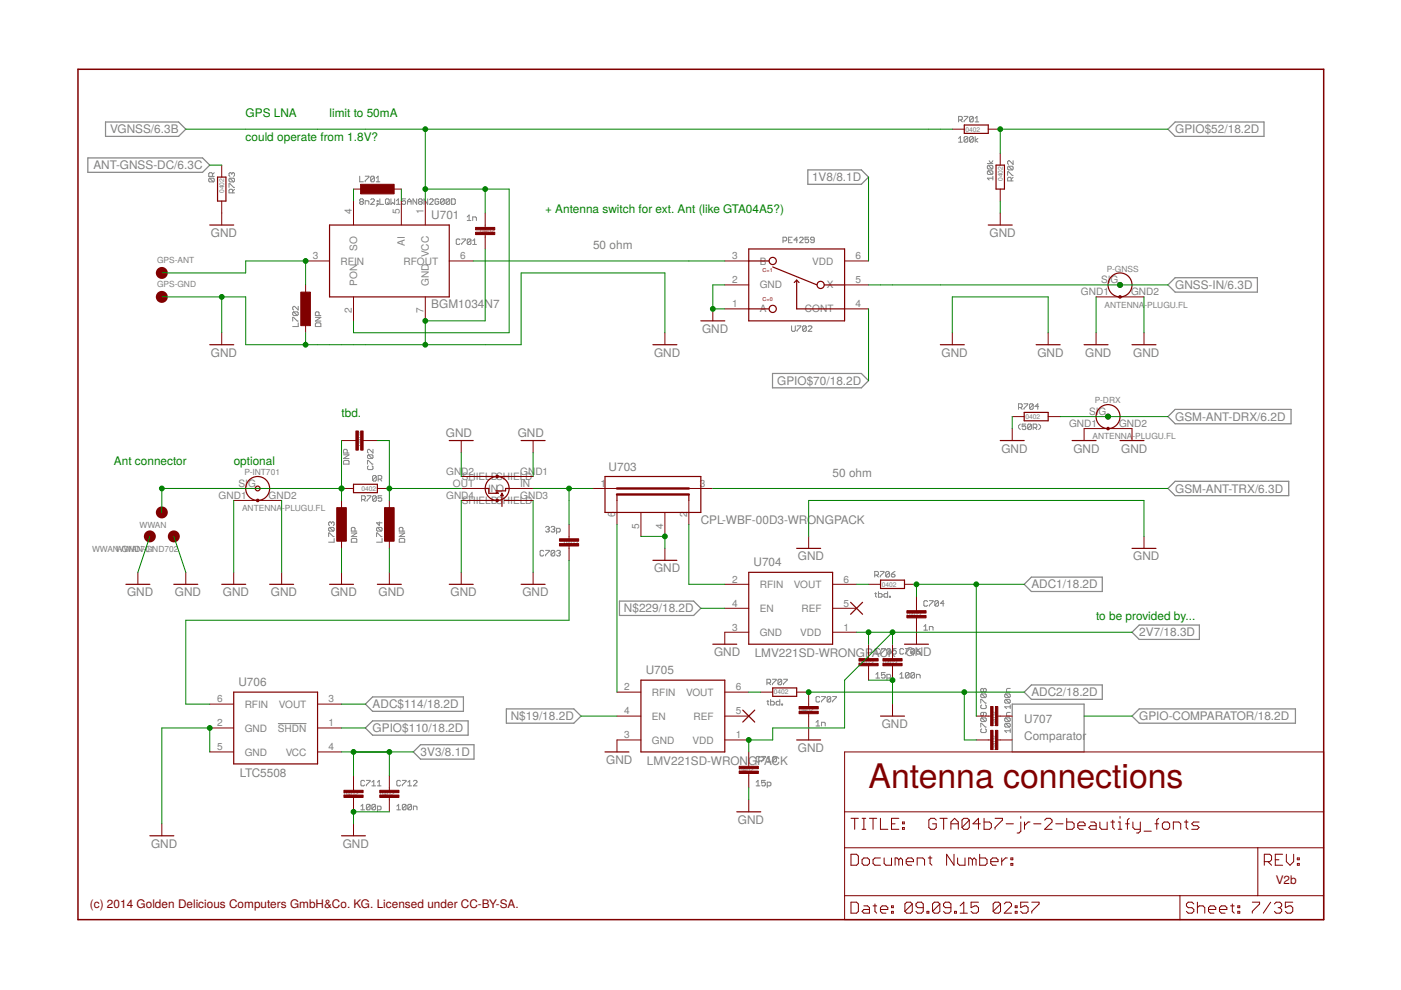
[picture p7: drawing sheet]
<svg xmlns="http://www.w3.org/2000/svg" width="297mm" height="210mm" viewBox="0 0 297 210" stroke-linecap="round" stroke-linejoin="round" font-family="sans-serif">
<g fill="none" stroke="#808080" stroke-width=".25">
<path d="M18.6 33.5h24.3l1.6 1.5-1.6 1.5h-24.3zM22.4 25.9h15.5l1.5 1.5-1.5 1.5h-15.5zM171.3 36h11.3l1.5 1.5-1.5 1.6h-11.3zM247.6 27.4l1.6-1.5h18.8v3h-18.8zM163.8 79.2h18.8l1.5 1.5-1.5 1.5h-18.8zM247.6 60.4l1.6-1.5h17.4v3h-17.4zM247.6 88.3l1.6-1.5h24.5v3.1h-24.5zM247.6 103.6l1.6-1.6h24v3.1h-24zM131.3 127.4h15.8l1.5 1.6-1.5 1.5h-15.8zM217.1 123.9l1.6-1.5h15v3h-15zM240 134l1.5-1.5h12.8v3.1h-12.8zM77.5 154.3l1.5-1.5h20.3v3.1h-20.3z"/>
<path d="M77.5 149.3l1.5-1.5h19.3v3h-19.3zM89.2 157.9h11.3v3.1h-11.3l-1.6-1.6zM107.4 150.3h14.3l1.5 1.5-1.5 1.5h-14.3zM214.6 149.3h15.2v10.1h-15.2zM217.1 146.7l1.6-1.5h15v3.1h-15zM240 151.8l1.5-1.5h33.2v3h-33.2z"/>
</g>
<g fill="none" stroke="#808080" stroke-width=".21">
<path d="M44.4 37.8l-.1 .2v.4l.1 .2h.8M44.4 37.8h.8l.2 .2v.4l-.2 .2M44.4 37.8l.8 .8M45 37.4v-.6l-.1-.2h-.5l-.1 .2v.6h1.1M45.4 36.6l-.4 .4M48.6 39.7v-.8h.1l.8 .8h.2M48.7 37.8l-.1 .2v.4l.1 .2h.8M48.7 37.8h.8l.2 .2v.4l-.2 .2M48.7 37.8l.8 .8M49.1 36.8l-.2-.2-.3 .2v.4l.1 .2M49.1 36.8l.2-.2 .4 .2v.4l-.2 .2M49.1 36.8v.2"/>
<path d="M76.3 37.4v1.1h.7M77.4 37.4h.8v.2l-.8 .7v.2M79.4 37.6v.7l-.2 .2h-.4l-.2-.2M79.4 37.6l-.2-.2h-.4l-.2 .2v.7M79.4 37.6l-.8 .7M79.8 37.8l.4-.4v1.1M79.8 38.5h.7M203.2 29.4l.4-.4v1.1M203.2 30.1h.8M203.2 25.4h.6l.2-.1v-.4l-.2-.2h-.6v1.1M203.6 25.4l.4 .4M204.4 24.7h.8v.2l-.8 .8v.1"/>
<path d="M205.2 29.2v.7l-.2 .2h-.4l-.2-.2M205.2 29.2l-.2-.2h-.4l-.2 .2v.7M205.2 29.2l-.8 .7M206.4 29.2v.7l-.2 .2h-.4l-.2-.2M206.4 29.2l-.2-.2h-.4l-.2 .2v.7M206.4 24.9l-.2-.2h-.4l-.2 .2v.8M206.4 24.9v.8l-.2 .1h-.4l-.2-.1M206.4 29.2l-.8 .7M206.4 24.9l-.8 .8M206.8 29v1.1M206.8 25.8h.7M206.8 25.1l.3-.4v1.1"/>
<path d="M207.3 29.4l-.5 .3 .5 .4M209.3 34.7h1.2M209.5 35.1h.8l.2 .1v.4l-.2 .2M209.5 36.2h.8l.2 .2v.4l-.2 .2M209.5 36.2l-.2 .2v.4l.2 .2h.8M209.5 35.1l-.2 .1v.4l.2 .2h.8M209.5 36.2l.8 .8M209.5 35.1l.8 .7M209.7 34.1l.4 .6 .4-.6M210.5 37.8h-1.2l.4 .4M210.5 37.4v.8M213.6 37.2v-.8h.2l.8 .8h.2"/>
<path d="M213.8 35.2l-.2 .2v.4l.2 .2h.8M213.8 35.2h.8l.2 .2v.4l-.2 .2M213.8 35.2l.8 .8M214.4 38.4v-.6l-.2-.2h-.4l-.2 .2v.6h1.2M214.8 34.1v.8l-.8-.8-.4 .2v.4l.2 .2M214.8 37.6l-.4 .4M49.3 40.9v-.6l-.2-.2h-.4l-.1 .2v.6h1.1M49.7 40.1l-.4 .4M76.5 42.8l-.2-.2 .2-.4h.4l.1 .2-.1 .4M76.5 42.8l-.2 .1 .2 .4h.4l.1-.2-.1-.3M76.5 42.8h.4M77.4 43.3v-.7h.6l.2 .2v.5"/>
<path d="M78.6 42.4l.2-.2h.4l.2 .2v.2l-.8 .7h.8M80 43.1h.2v.2h-.2zM80 42.6h.2v.2h-.2zM80.2 43.3l-.4 .4M80.5 42.2v1.1h.8M81.7 42.4l.2-.2h.4l.2 .2v.7l-.2 .2h-.4l-.2-.2zM82.1 42.9l.4 .4M82.9 42.2v1.1l.4-.4 .4 .4v-1.1M84.1 43.3h.7M84.1 42.6l.4-.4v1.1M86 42.2h-.8v.6l.4-.2 .4 .2v.3l-.2 .2h-.4l-.2-.2M86.4 42.8h.8"/>
<path d="M86.4 43.3v-.7l.4-.4 .4 .4v.7M88.3 42.2v1.1l-.7-1.1v1.1M88.9 42.8l-.2-.2 .2-.4h.4l.2 .2-.2 .4M88.9 42.8l-.2 .1 .2 .4h.4l.2-.2-.2-.3M88.9 42.8h.4M90.7 42.2v1.1l-.8-1.1v1.1M91.1 42.4l.2-.2h.4l.1 .2v.2l-.7 .7h.7M93 42.4l-.2-.2h-.4l-.2 .2v.7l.2 .2h.4l.2-.2v-.3h-.4M94.2 42.4l-.2-.2h-.4l-.2 .2v.7M94.2 42.4v.7l-.2 .2h-.4l-.2-.2M94.2 42.4l-.8 .7M95.4 42.4l-.2-.2h-.4l-.2 .2v.7"/>
<path d="M95.4 42.4v.7l-.2 .2h-.4l-.2-.2M95.4 42.4l-.8 .7M95.8 42.2h.5l.2 .2v.7l-.2 .2h-.5zM97.5 50.9l-.2-.2h-.4l-.2 .2v.7l.2 .2h.4l.2-.2M97.9 50.7h.8v.2l-.8 .7v.2M99.1 46l.4-.4v1.2M99.1 46.8h.7M99.8 50.9l-.1-.2h-.4l-.2 .2v.7M99.8 50.9v.7l-.1 .2h-.4l-.2-.2M99.8 50.9l-.7 .7M100.2 46.8v-.8h.6l.2 .2v.6M100.2 51.8h.8"/>
<path d="M100.2 51.1l.4-.4v1.1M166 51.1h.6l.2-.2v-.4l-.2-.2h-.6v1.2M167.2 50.9h.4M168 50.3h-.8v1.2h.8M169.1 50.9h-.8l.6-.6v1.2M169.5 50.5l.2-.2h.4l.2 .2v.2l-.8 .8h.8M171.4 50.3h-.7v.6l.4-.2 .3 .2v.4l-.1 .2h-.4l-.2-.2M172.6 50.9h-.6l-.1-.2 .1-.4h.4l.2 .2v.8l-.2 .2h-.4l-.1-.2M62.1 68.1v-.8h.2l.7 .8h.2M62.3 66.1l-.2 .2v.4l.2 .2h.7M62.3 66.1h.7l.2 .2v.4l-.2 .2M62.3 66.1l.7 .8"/>
<path d="M63.2 68.5v.7h-1.1M63.2 65v.7l-.7-.7-.4 .2v.3l.2 .2M66.9 68.6l.2-.1h.7l.2 .1v.6h-1.1zM66.9 67.3h1.1l-1.1 .8h1.1M67.6 66.9v-.6l-.1-.2h-.4l-.2 .2v.6h1.1M167.8 69.1v1l.2 .2h.4l.2-.2v-1M169 69.1h.8v.2l-.8 .8v.2M170.9 69.3v.8l-.1 .2h-.4l-.2-.2M170.9 69.3l-.1-.2h-.4l-.2 .2v.8M170.9 69.3l-.7 .8M171.3 69.3l.2-.2h.4l.2 .2v.2l-.8 .8h.8M72.8 97.8l.2-.2h.8l.2 .2v.6h-1.2z"/>
<path d="M72.8 96.4h1.2l-1.2 .8h1.2M73.6 96.1v-.6l-.2-.2h-.4l-.2 .2v.6h1.2M77.9 98.4v-.8h.2l.8 .8h.2M78.1 96.4l-.2 .2v.4l.2 .2h.8M78.1 96.4h.8l.2 .2v.4l-.2 .2M78.1 98.8l-.2 .2v.4l.2 .2h.8l.2-.2v-.4l-.2-.2M78.1 96.4l.8 .8M79.1 95.3v.8l-.8-.8-.4 .2v.4l.2 .2M215.9 86.4h.6l.2-.2v-.4l-.2-.2h-.6v1.2M216.3 89.9l-.4 .4v.4l.4 .4M216.3 86.4l.4 .4M217.1 85.6h.8v.2l-.8 .8v.2"/>
<path d="M217.5 89.9h-.8v.6l.4-.2 .4 .2v.4l-.2 .2h-.4l-.2-.2M218.7 90.1l-.2-.2h-.4l-.2 .2v.8M218.7 90.1v.8l-.2 .2h-.4l-.2-.2M218.7 90.1l-.8 .8M219.1 90.7h.5l.2-.2v-.4l-.2-.2h-.5v1.2M219.1 85.8v.8l-.2 .2h-.4l-.2-.2M219.1 85.8l-.2-.2h-.4l-.2 .2v.8M219.1 85.8l-.8 .8M219.4 90.7l.4 .4M220.2 89.9l.4 .4v.4l-.4 .4M220.2 86.2h-.8l.6-.6v1.2M69.7 113.8v-.8l1.1 .8"/>
<path d="M69.9 111.8l-.2 .2v.4l.2 .2h.8M69.9 111.8h.8l.1 .2v.4l-.1 .2M69.9 111.8l.8 .8M70.3 110.8l.2-.1 .3 .1v.5l-.1 .1M70.3 110.8l-.2-.1-.4 .1v.5l.2 .1M70.3 110.8v.2M70.8 114.2v.8h-1.1M74.5 114.4l.2-.2h.8l.1 .2v.6h-1.1zM74.5 113h1.1l-1.1 .8h1.1M75.3 112.6v-.6l-.2-.2h-.4l-.2 .2v.6h1.1M76.7 105.9h.6l.1-.2v-.4l-.1-.2h-.6v1.2M77 105.9l.4 .4"/>
<path d="M77.8 105.1h.8v.2l-.8 .8v.2M79.8 101l-.2-.2h-.4l-.2 .2v.8M79.8 105.3l-.2-.2h-.4l-.2 .2v.8M79.8 101v.8l-.2 .2h-.4l-.2-.2M79.8 105.3v.8l-.2 .2h-.4l-.2-.2M79.8 101l-.8 .8M79.8 105.3l-.8 .8M79.8 113.8v-.8l1.2 .8M80 111.8l-.2 .2v.4l.2 .2h.8M80 111.8h.8l.2 .2v.4l-.2 .2M80 111.8l.8 .8M80.2 101.6h.6l.1-.2v-.4l-.1-.2h-.6v1.2"/>
<path d="M80.4 110.7v.7l-.6-.6h1.2M80.6 101.6l.3 .4M80.9 105.1h-.7v.6l.4-.2 .3 .2v.4l-.1 .2h-.4l-.2-.2M81 114.2v.8h-1.2M84.6 114.4l.2-.2h.8l.2 .2v.6h-1.2zM84.6 113h1.2l-1.2 .8h1.2M85.4 112.6v-.6l-.2-.2h-.4l-.2 .2v.6h1.2M115.3 116.9l-.2-.2h-.4l-.2 .2v.8l.2 .2h.4l.2-.2M115.7 111.8l.2-.2h.3l.3 .2-.3 .4M115.7 116.7h.8v.2l-.8 .8v.2M116.1 112.2h.1M116.2 112.2l.3 .2-.3 .4h-.3l-.2-.2"/>
<path d="M116.8 111.8l.2-.2h.4l.2 .2-.2 .4M117.2 112.2h.2M117.4 112.2l.2 .2-.2 .4h-.4l-.2-.2M117.6 116.9v.8l-.2 .2h-.4l-.2-.2M117.6 116.9l-.2-.2h-.4l-.2 .2v.8M117.6 116.9l-.8 .8M118 112.8h.6l.2-.2v-.4l-.2-.2h-.6v1.2M118 116.9l.2-.2h.4l.2 .2-.2 .4M118.4 117.3h.2M118.6 117.3l.2 .2-.2 .4h-.4l-.2-.2M185.5 121.9h.6l.1-.1v-.4l-.1-.2h-.6v1.1M185.5 125.9h.3"/>
<path d="M185.7 125.6v.8l.1 .2M185.8 121.9l.4 .4M186.2 125.5v1.1h.6l.2-.2v-.4l-.2-.1h-.6M186.5 137.7l-.2-.2h-.4l-.2 .2v.8l.2 .2h.4l.2-.2M186.6 121.2h.8v.2l-.8 .7v.2M186.9 137.5h.8v.2l-.8 .8v.2M188.2 125.5v1.1h-.6l-.2-.2v-.4l.2-.1h.6M188.6 126.4h.2v.2h-.2zM188.6 121.4v.7l-.2 .2h-.4l-.2-.2M188.6 121.4l-.2-.2h-.4l-.2 .2v.7M188.6 121.4l-.8 .7M188.8 137.7v.8l-.2 .2h-.3l-.3-.2"/>
<path d="M188.8 137.7l-.2-.2h-.3l-.3 .2v.8M188.8 137.7l-.8 .8M189 121.8h.5l.3 .3-.3 .2h-.3l-.2-.2zM189.8 121.2l-.8 .6M190 137.5h-.8v.6l.4-.2 .4 .2v.4l-.2 .2h-.4l-.2-.2M191.6 137.7l-.2-.2h-.4l-.2 .2v.8l.2 .2h.4l.2-.2M192 137.5h.7v.2l-.7 .8v.2M193.9 137.7l-.2-.2h-.4l-.2 .2v.8M193.9 137.7v.8l-.2 .2h-.4l-.2-.2M193.9 137.7l-.8 .8M194.3 138.1h.6l.2 .4-.2 .2h-.4l-.2-.2zM195.1 137.5l-.8 .6"/>
<path d="M195.9 132.8l.4-.4v1.2M195.9 133.6h.8M196.7 127.6l-.2-.2h-.4l-.2 .2v.7l.2 .2h.4l.2-.2M197 127.4h.8v.2l-.8 .7v.2M197 133.6v-.8h.6l.2 .2v.6M199 127.6l-.2-.2h-.4l-.2 .2v.7M199 127.6v.7l-.2 .2h-.4l-.2-.2M199 127.6l-.8 .7M200.2 128h-.8l.6-.6v1.1M58.9 153.4h6.1M162.6 144.8h.6l.2-.2v-.4l-.2-.2h-.6v1.2M162.6 148.7h.4"/>
<path d="M162.8 148.5v.8l.2 .2M163 144.8l.4 .4M163.4 148.3v1.2h.6l.2-.2v-.4l-.2-.2h-.6M163.8 144h.7v.2l-.7 .8v.2M165.3 148.3v1.2h-.6l-.2-.2v-.4l.2-.2h.6M165.7 149.3h.2v.2h-.2zM165.7 144.2v.8l-.2 .2h-.4l-.1-.2M165.7 144.2l-.2-.2h-.4l-.1 .2v.8M165.7 144.2l-.7 .8M166.1 144h.8v.2l-.8 .8v.2M173 153.1l.4-.3v1.1M173 153.9h.8"/>
<path d="M173.8 147.9l-.2-.2h-.4l-.2 .2v.8l.2 .1h.4l.2-.1M174.2 147.7h.8v.2l-.8 .8v.1M174.2 153.9v-.8h.6l.2 .2v.6M176.1 147.9l-.2-.2h-.3l-.2 .2v.8M176.1 147.9v.8l-.2 .1h-.3l-.2-.1M176.1 147.9l-.7 .8M176.5 147.7h.8v.2l-.8 .8v.1M185.7 143l.4-.4v1.2M185.7 143.8h.8M187.7 142.6h-.8v.6l.4-.2 .4 .2v.4l-.2 .2h-.4l-.2-.2M188 143.8h.6l.2-.2v-.4l-.2-.2h-.6v1.2M190.8 143l.4-.4v1.2"/>
<path d="M190.8 143.8h.8M192.7 142.8v.8l-.1 .2h-.4l-.2-.2M192.7 142.8l-.1-.2h-.4l-.2 .2v.8M192.7 142.8l-.7 .8M193.9 142.8v.8l-.2 .2h-.4l-.2-.2M193.9 142.8l-.2-.2h-.4l-.2 .2v.8M193.9 142.8l-.8 .8M194.3 143.8v-.8h.6l.2 .2v.6M207.9 149.1v-.8h.2l.8 .8h.2M207.9 154.2v-.8h.2l.8 .8h.2M208.1 147.1l-.2 .2v.4l.2 .2h.8M208.1 152.2l-.2 .2v.4l.2 .2h.8"/>
<path d="M208.1 147.1h.8l.2 .2v.4l-.2 .2M208.1 152.2h.8l.2 .2v.4l-.2 .2M208.1 147.1l.8 .8M208.1 149.5l-.2 .2v.4l.2 .1h.8l.2-.1v-.4l-.2-.2M208.1 154.5l-.2 .2v.4l.2 .2h.8l.2-.2v-.4l-.2-.2M208.1 152.2l.8 .8M208.5 146.2l-.2-.2-.4 .2v.3l.2 .2 .4-.2M208.5 146.2l.2-.2 .4 .2v.3l-.2 .2-.4-.2M208.5 151v.6l-.2 .2-.4-.2v-.4l.2-.2h.8l.2 .2v.4l-.2 .2M208.5 146.2v.3M213.2 147.1h.8l.2 .2v.4l-.2 .2M213.2 148.3h.8l.2 .2v.4l-.2 .2"/>
<path d="M213.2 152.2h.8l.2 .2v.4l-.2 .2M213.2 153.4h.8l.2 .2v.4l-.2 .2M213.2 148.3l-.2 .2v.4l.2 .2h.8M213.2 147.1l-.2 .2v.4l.2 .2h.8M213.2 152.2l-.2 .2v.4l.2 .2h.8M213.2 153.4l-.2 .2v.4l.2 .2h.8M213.2 148.3l.8 .8M213.2 147.1l.8 .8M213.2 153.4l.8 .8M213.2 152.2l.8 .8M214.2 149.9h-1.2l.4 .3M214.2 149.5v.7"/>
<path d="M214.2 154.5v.8M214.2 146h-.6l-.2 .2v.5h.8M214.2 151h-.6l-.2 .2v.6h.8M214.2 154.9h-1.2l.4 .4M76.5 170.9l.4-.4v1.2M76.5 171.7h.8M77.3 165.7l-.2-.2h-.4l-.2 .2v.7l.2 .2h.4l.2-.2M77.7 165.5h.8v.2l-.8 .7v.2M78.5 170.7v.8l-.2 .2h-.4l-.2-.2M78.5 170.7l-.2-.2h-.4l-.2 .2v.8M78.5 170.7l-.8 .8M78.8 166.6h.8"/>
<path d="M78.8 165.8l.4-.3v1.1M79.6 170.7v.8l-.2 .2h-.3l-.3-.2M79.6 170.7l-.2-.2h-.3l-.3 .2v.8M79.6 170.7l-.8 .8M80 171.7h.6l.2-.2v-.4l-.2-.2h-.6v1.2M80 166.6h.8M80 165.8l.4-.3v1.1M84.1 171.7h.8M84.1 170.9l.4-.4v1.2M84.9 165.7l-.2-.2h-.4l-.2 .2v.7l.2 .2h.4l.2-.2M85.3 165.5h.8v.2l-.8 .7v.2M86.1 170.7v.8l-.2 .2h-.4l-.2-.2"/>
<path d="M86.1 170.7l-.2-.2h-.4l-.2 .2v.8M86.1 170.7l-.8 .8M86.5 166.6h.7M86.5 165.8l.4-.3v1.1M87.2 170.7v.8l-.1 .2h-.4l-.2-.2M87.2 170.7l-.1-.2h-.4l-.2 .2v.8M87.2 170.7l-.7 .8M87.7 171.7v-.8h.5l.2 .2v.6M87.7 165.7l.1-.2h.4l.2 .2v.1l-.7 .8h.7M160.3 165.8l.4-.3v1.1M160.3 166.6h.8M161.1 160.6l-.2-.2h-.4l-.2 .2v.8l.2 .1h.4l.2-.1"/>
<path d="M161.5 160.4h.8v.2l-.8 .8v.1M162.3 165.5h-.8v.5l.4-.2 .4 .2v.4l-.2 .2h-.4l-.2-.2M162.7 166.6h.5l.2-.2v-.4l-.2-.2h-.5v1.2M162.7 160.8l.3-.4v1.1M162.7 161.5h.7M164.6 160.6l-.8 .8M164.6 160.6l-.2-.2h-.4l-.2 .2v.8M164.6 160.6v.8l-.2 .1h-.4l-.2-.1"/>
</g>
<g fill="none" stroke="#800000" stroke-width=".25">
<path d="M46.1 37.5h1.8v5.1h-1.8zM204.4 26.5h5.1v1.8h-5.1zM211.2 35h1.8v5.1h-1.8zM44.5 47.7h5.1M69.9 47.7h25.3v15.2h-25.3zM158.7 52.8h20.4v15.2h-20.4zM158.7 55.3h4.4M163.8 56.6l9.4 3.8M168.9 59.4v6.1h10.2M168.9 59.4l.5 .5M168.9 59.4l-.5 .5M209.5 47.7h5.1"/>
<path d="M44.5 73.1h5.1M138.4 73.1h5.1M148.6 68h5.1M158.7 65.5h4.4M174.8 60.4h4.3M199.4 73.1h5M219.7 73.1h5.1M229.8 73.1h5.1M240 73.1h5.1M95.2 93.4h5.1M110.5 93.4h5.1M212.1 93.4h5"/>
<path d="M217.1 87.4h5.1v1.8h-5.1zM227.3 93.4h5.1M237.5 93.4h5M75 102.7h5v1.8h-5zM102.9 101h5M102.9 103.6h.7v1h2.1l-.3-.3-.2 .3M102.9 106.1h2.5M106.4 104.6v2.8M106.4 104.6l.3 .5h-.5zM106.9 106.1h1M107.9 103.6h-.7v.5h-2M128.3 101h20.3v7.6h-20.3z"/>
<path d="M130.8 104.8v1.3M138.4 118.8h5.1M146 104.8v1.3M168.9 116.3h5.1M240 116.3h5.1M26.7 123.9h5.1M36.9 123.9h5M47 123.9h5.1M57.2 123.9h5.1M69.9 123.9h5.1M80 123.9h5.1M95.2 123.9h5.1"/>
<path d="M110.5 123.9h5.1M151.1 136.6h5.1M158.7 121.3h17.8v15.3h-17.8zM180.3 127.7l2.6 2.5M182.9 127.7l-2.6 2.5M186.7 123h5.1v1.8h-5.1zM191.8 136.6h5M49.6 146.7h17.7v15.3h-17.7zM128.3 159.4h5M135.9 144.2h17.8v15.2h-17.8zM157.5 150.6l2.5 2.5M160 150.6l-2.5 2.5"/>
<path d="M163.8 145.9h5.1v1.7h-5.1zM168.9 156.9h5.1M186.7 151.8h5.1M31.8 177.2h5.1M72.4 177.2h5.1M156.2 172.1h5.1"/>
<circle cx="163.8" cy="55.3" r=".76"/>
<circle cx="163.8" cy="65.5" r=".76"/>
<circle cx="174" cy="60.4" r=".76"/>
<circle cx="237.5" cy="60.4" r="2.54"/>
<circle cx="237.5" cy="60.4" r=".51"/>
<circle cx="237.5" cy="62.9" r=".25"/>
<circle cx="234.9" cy="88.3" r="2.54"/>
<circle cx="234.9" cy="88.3" r=".51"/>
<circle cx="234.9" cy="90.9" r=".25"/>
<circle cx="54.6" cy="103.6" r="2.54"/>
<circle cx="54.6" cy="103.6" r=".51"/>
<circle cx="54.6" cy="106.1" r=".25"/>
<circle cx="105.4" cy="103.6" r="2.54"/>
<circle cx="105.4" cy="101" r=".25"/>
<circle cx="105.4" cy="106.1" r=".25"/>
</g>
<g fill="none" stroke="#800000" stroke-width=".21">
<path d="M47 35v2.5M201.9 27.4h2.5M209.5 27.4h2.6M212.1 32.5v2.5M47 42.6v5.1M64.8 55.3h5.1M75 42.6v5.1M75 40.1h2.5M82.5 40.1h2.6M85.1 42.6v5.1M90.2 42.6v5.1M95.2 55.3h5.1"/>
<path d="M102.9 45.2v3M102.9 49.7v3.1M153.7 55.3h5M179.1 55.3h5M212.1 40.1v2.5M212.1 45.2v2.5M47 70.5v2.6M64.8 60.4v2.5M64.8 68v2.5M75 62.9v5.1M90.2 62.9v5.1M141 70.5v2.6"/>
<path d="M151.1 65.5v2.5M153.7 60.4h5M153.7 65.5h5M179.1 60.4h5M179.1 65.5h5M201.9 70.5v2.6M222.2 70.5v2.6M232.4 62.9h10.1M232.4 70.5v2.6M242.5 70.5v2.6M72.4 93.4h3.1M77 93.4h3"/>
<path d="M97.8 93.4v2.5M113 93.4v2.5M214.6 88.3h2.5M214.6 90.9v2.5M222.2 88.3h2.6M229.8 93.4v-2.5h10.2v2.5M49.6 106.1h10.1M72.4 103.6h2.6M72.4 106.1v2.5M72.4 113.7v2.6M80 103.6h2.5M82.5 106.1v2.5"/>
<path d="M82.5 113.7v2.6M97.8 103.6h5.1M97.8 101h5.1M97.8 106.1h5.1M107.9 103.6h5.1M107.9 101h5.1M107.9 106.1h5.1M120.6 111.2v3M120.6 115.8v3M125.7 103.6h5.1M130.8 106.1v5.1M135.9 108.6v5.1"/>
<path d="M141 108.6v5.1M141 116.3v2.5M146 103.6h5.1M146 106.1v5.1M171.4 113.7v2.6M242.5 113.7v2.6M29.2 121.3v2.6M39.4 121.3v2.6M49.6 121.3v2.6M59.7 121.3v2.6M72.4 121.3v2.6M82.5 121.3v2.6"/>
<path d="M97.8 121.3v2.6M113 121.3v2.6M153.7 129h5M153.7 123.9h5M158.7 134h-5v2.6M176.5 129h5.1M176.5 123.9h5.1M176.5 134h5.1M184.1 123.9h2.6M184.1 136.6v3M189.2 136.6v3M191.8 123.9h2.5"/>
<path d="M194.3 126.4v3.1M194.3 131v5.6M44.5 154.3h5.1M44.5 149.3h5.1M44.5 159.4h5.1M67.3 154.3h5.1M67.3 149.3h5.1M67.3 159.4h5.1M130.8 151.8h5.1M130.8 146.7h5.1M135.9 156.9h-5.1v2.5M153.7 151.8h5"/>
<path d="M153.7 146.7h5M153.7 156.9h5M158.7 159.4v3.1M161.3 146.7h2.5M168.9 146.7h2.5v3.1M171.4 151.3v5.6M179.1 159.4h101.5v35.6h-101.5zM184.1 141.2v3M189.2 141.2v3M189.2 149.3v2.5M207 151.8h3M207 156.9h3"/>
<path d="M211.6 151.8h3M211.6 156.9h3M34.3 174.7v2.5M75 164.5v3.1M75 169.1v3M75 174.7v2.5M82.5 164.5v3.1M82.5 169.1v3M158.7 164v3M158.7 169.6v2.5M179.1 179.7h101.5M179.1 172.1h101.5"/>
<path d="M180.4 173.5h1.6M181.2 173.5v2.3M182.8 173.5h.8M182.8 175.8h.8M183.2 173.5v2.3M184.3 173.5h1.6M185.1 173.5v2.3M186.7 173.5v2.3h1.5M189 174.7h.8M190.6 173.5h-1.6v2.3h1.6M191.3 175.5h.4v.3h-.4zM191.3 174.3h.4v.4h-.4z"/>
<path d="M198.5 173.9l-.4-.4h-.8l-.4 .4v1.6l.4 .3h.8l.4-.3v-.8h-.8M199.3 173.5h1.5M200.1 173.5v2.3M201.6 175.8v-1.5l.8-.8 .8 .8v1.5M201.6 174.7h1.6M205.5 173.9l-.4-.4h-.8l-.3 .4v1.6M205.5 173.9v1.6l-.4 .3h-.8l-.3-.3M205.5 173.9l-1.5 1.6M207.9 174.7h-1.6l1.2-1.2v2.3M208.6 173.5v2.3h1.2l.4-.3v-.8l-.4-.4h-1.2M211 173.5h1.5v.4l-1.5 1.6v.3M213.3 174.7h1.6"/>
<path d="M216.4 173.1v.4M216.4 174.3v1.9l-.4 .4h-.4M217.2 174.3v1.5M218.4 174.3h-.4l-.8 .8M219.2 174.7h1.5M221.5 173.9l.4-.4h.8l.4 .4v.4l-1.6 1.5h1.6M223.8 174.7h1.6M226.2 173.5v2.3h1.1l.4-.3v-.8l-.4-.4h-1.1M228.5 175.1h1.6v-.4l-.4-.4h-.8l-.4 .4v.8l.4 .3h.8M231.2 174.3h.8l.4 .4v1.1h-1.2l-.4-.3 .4-.4h1.2M233.2 174.3v1.2l.4 .3h1.1v-1.5M235.5 174.3h.8"/>
<path d="M235.9 173.9v1.6l.4 .3M237.1 175.8h.8M237.1 174.3h.4v1.5M237.5 173.1v.4M238.6 174.7h.8M239.4 173.5l-.4 .4v1.9M240.2 174.3v1.2l.4 .3h1.2M241.8 174.3v1.9l-.4 .4h-.4M242.5 176.2h1.6M244.9 174.7h.8M245.7 173.5l-.4 .4v1.9M246.4 174.7l.4-.4h.8l.4 .4v.8l-.4 .3h-.8l-.4-.3z"/>
<path d="M248.8 175.8v-1.5h1.1l.4 .4v1.1M251.1 174.3h.8M251.5 173.9v1.6l.4 .3M254.2 174.3h-1.1l-.4 .4 .4 .4h.8l.3 .4-.3 .3h-1.2M266.7 179.7v10.2M179.1 189.9h101.5M180.4 181.1h1.2l.4 .4v1.6l-.4 .4h-1.2zM180.4 191.3h1.2l.4 .4v1.5l-.4 .4h-1.2zM182.8 182.3l.4-.4h.7l.4 .4v.8l-.4 .4h-.7l-.4-.4zM183.2 192.1h.7l.4 .3v1.2h-1.1l-.4-.4 .4-.4h1.1M185.1 192.1h.8M185.5 191.7v1.5l.4 .4"/>
<path d="M186.7 192.8h1.5v-.4l-.4-.3h-.8l-.3 .3v.8l.3 .4h.8M186.7 181.9h-1.2l-.4 .4v.8l.4 .4h1.2M187.5 181.9v1.2l.3 .4h1.2v-1.6M189 193.2h.4v.4h-.4zM189 192.1h.4v.3h-.4zM190.6 182.3l-.4-.4h-.4v1.6M190.6 182.3l.4-.4 .3 .4v1.2M190.6 182.3v1.2M192.1 182.7h1.6v-.4l-.4-.4h-.8l-.4 .4v.8l.4 .4h.8M193.4 191.7v1.5l-.4 .4h-.7l-.4-.4M193.4 191.7l-.4-.4h-.7l-.4 .4v1.5M193.4 191.7l-1.5 1.5"/>
<path d="M194.5 183.5v-1.6h1.1l.4 .4v1.2M195.7 192.4h-1.1l-.4-.3v-.4l.4-.4h.8l.3 .4v1.5l-.3 .4h-.8l-.4-.4M196.5 193.2h.4v.4h-.4zM196.8 181.9h.8M197.2 181.5v1.6l.4 .4M199.3 191.7v1.5l-.4 .4h-.8l-.4-.4M199.3 191.7l-.4-.4h-.8l-.4 .4v1.5M199.3 191.7l-1.6 1.5M201.6 192.4h-1.2l-.4-.3v-.4l.4-.4h.8l.4 .4v1.5l-.4 .4h-.8l-.4-.4M202.3 181.1v2.4l-1.6-2.4v2.4M202.4 193.2h.4v.4h-.4zM203 181.9v1.2l.4 .4h1.2v-1.6"/>
<path d="M203.6 193.6h1.5M203.6 192.1l.7-.8v2.3M206.2 182.3l-.4-.4h-.4v1.6M206.2 182.3v1.2M206.2 182.3l.3-.4 .4 .4v1.2M207.5 191.3h-1.6v1.1l.8-.3h.4l.4 .3v.8l-.4 .4h-.8l-.4-.4M207.7 181.1v2.4h1.2l.4-.4v-.8l-.4-.4h-1.2M210.1 182.7h1.5v-.4l-.4-.4h-.8l-.3 .4v.8l.3 .4h.8M212.1 191.7v1.5l-.4 .4h-.7l-.4-.4M212.1 191.7l-.4-.4h-.7l-.4 .4v1.5M212.1 191.7l-1.5 1.5M212.4 181.9v1.6"/>
<path d="M212.9 191.7l.4-.4h.8l.4 .4v.4l-1.6 1.5h1.6M213.6 181.9h-.4l-.8 .8M214.3 183.1h.4v.4h-.4zM214.3 181.9h.4v.4h-.4zM215.2 193.2h.4v.4h-.4zM215.2 192.1h.4v.3h-.4zM218 191.3h-1.6v1.1l.8-.3h.4l.4 .3v.8l-.4 .4h-.8l-.4-.4M218.8 191.3h1.5v.4l-1.5 1.5v.4M250.2 189.9v5.1M253.1 191.7l-.4-.4h-.8l-.4 .4v.4l.4 .3h.8l.4 .4v.4l-.4 .4h-.8l-.4-.4M253.9 192.4l.4-.3h.8l.3 .3v1.2M253.9 191.3v2.3"/>
<path d="M256.2 192.8h1.6v-.4l-.4-.3h-.8l-.4 .3v.8l.4 .4h.8M258.6 192.8h1.5v-.4l-.4-.3h-.7l-.4 .3v.8l.4 .4h.7M260.9 192.1h.8M261.3 191.7v1.5l.4 .4M262.4 193.2h.4v.4h-.4zM262.4 192.1h.4v.3h-.4zM265.5 191.3h1.6v.4l-1.6 1.5v.4M268.1 182.7h1.1l.4-.4v-.8l-.4-.4h-1.1v2.4M268.8 182.7l.8 .8M269.4 191.3l-1.6 2.3M270.2 191.7l.4-.4h.8l.3 .4v.4l-.3 .3M270.4 182.3h.8"/>
<path d="M271 192.4h.4M271.4 192.4l.3 .4v.4l-.3 .4h-.8l-.4-.4M271.9 181.1h-1.5v2.4h1.5M272.7 181.1v1.6l.8 .8 .8-.8v-1.6M274.1 191.3h-1.6v1.1l.8-.3h.4l.4 .3v.8l-.4 .4h-.8l-.4-.4M275.1 183.1h.4v.4h-.4zM275.1 181.9h.4v.4h-.4z"/>
</g>
<g fill="#800000" stroke="#800000" stroke-width=".21">
<path d="M75.5 91.4h.5v4h-.5z"/>
<path d="M76.5 91.4h.5v4h-.5z"/>
<path d="M71.4 107.6h2v7.1h-2z"/>
<path d="M81.5 107.6h2.1v7.1h-2.1z"/>
<path d="M118.6 114.2h4.1v.5h-4.1z"/>
<path d="M118.6 115.3h4.1v.5h-4.1z"/>
<path d="M72.9 168.6h4.1v.5h-4.1z"/>
<path d="M72.9 167.6h4.1v.5h-4.1z"/>
<path d="M80.5 168.6h4.1v.5h-4.1z"/>
<path d="M80.5 167.6h4.1v.5h-4.1z"/>
<path d="M100.8 48.2h4.1v.5h-4.1z"/>
<path d="M100.8 49.2h4.1v.5h-4.1z"/>
<path d="M76.5 39.1h7.1v2h-7.1z"/>
<path d="M63.8 61.9h2v7.1h-2z"/>
<path d="M192.3 130.5h4v.5h-4z"/>
<path d="M192.3 129.5h4v.5h-4z"/>
<path d="M169.4 150.8h4.1v.5h-4.1z"/>
<path d="M169.4 149.8h4.1v.5h-4.1z"/>
<path d="M156.7 163.5h4.1v.5h-4.1z"/>
<path d="M156.7 162.5h4.1v.5h-4.1z"/>
<path d="M187.2 140.7h4.1v.5h-4.1z"/>
<path d="M187.2 139.6h4.1v.5h-4.1z"/>
<path d="M182.1 140.7h4.1v.5h-4.1z"/>
<path d="M182.1 139.6h4.1v.5h-4.1z"/>
<path d="M211.1 149.8h.5v4.1h-.5z"/>
<path d="M210 149.8h.5v4.1h-.5z"/>
<path d="M211.1 154.9h.5v4h-.5z"/>
<path d="M210 154.9h.5v4h-.5z"/>
</g>
<g fill="none" stroke="#800000" stroke-width="1.3">
<circle cx="34.3" cy="57.9" r=".64"/>
<circle cx="34.3" cy="62.9" r=".64"/>
<circle cx="31.8" cy="113.7" r=".64"/>
<circle cx="34.3" cy="108.6" r=".64"/>
<circle cx="36.9" cy="113.7" r=".64"/>
</g>
<path d="M16.5 14.7h264.1v180.3h-264.1z" fill="none" stroke="#800000" stroke-width=".32"/>
<path d="M130.8 103.6h15.2M130.8 104.8h15.2" fill="none" stroke="#800000" stroke-width=".51"/>
<g fill="none" stroke="#008000" stroke-width=".21">
<path d="M39.4 27.4h162.5M44.5 35h2.5M90.2 27.4v15.2M184.1 37.5v17.8M247.6 27.4h-35.5v5.1M34.3 57.9h17.8v-2.6h12.7v5.1M75 40.1v2.5M85.1 40.1v2.5M90.2 40.1h17.7v30.4h-32.9v-2.5M100.3 55.3h53.4M102.9 40.1v5.1M102.9 52.8v15.2h-12.7v5.1"/>
<path d="M212.1 42.6v2.6M34.3 62.9h17.8v10.2h58.4v-15.2h30.5v12.6M47 62.9v7.6M64.8 70.5v2.6M153.7 60.4h-2.6v5.1h2.6M184.1 60.4h63.5M184.1 65.5v15.2M201.9 70.5v-7.6h20.3v7.6M232.4 62.9v7.6M242.5 62.9v7.6M72.4 93.4v12.7M80 93.4h2.5v12.7"/>
<path d="M97.8 95.9v5.1M113 95.9v5.1M214.6 88.3v2.6M224.8 88.3h22.8M31.8 113.7l-2.6 7.6M36.9 113.7l2.5 7.6M49.6 106.1v15.2M59.7 106.1v15.2M72.4 116.3v5M72.4 103.6h-38.1v5M82.5 116.3v5M82.5 103.6h15.3"/>
<path d="M97.8 106.1v15.2M113 106.1v15.2M113 103.6h12.7M120.6 103.6v7.6M120.6 118.8v12.7h-81.2v17.8h5.1M130.8 111.2v35.5M135.9 113.7h5.1v2.6M146 111.2v12.7h7.7M151.1 103.6h96.5M171.4 113.7v-7.6h71.1v7.6M148.6 129h5.1M181.6 123.9h2.5"/>
<path d="M181.6 134h58.4M184.1 134v2.6M189.2 136.6v-2.6l-10.1 10.2v10.1h-15.3v2.6h-5.1v2.5M207 123.9v27.9M217.1 123.9h-22.8v2.5M44.5 159.4v-5.1h-10.2v20.4M72.4 154.3h5.1M72.4 149.3h5.1M72.4 159.4h15.2M75 159.4v5.1M82.5 159.4v5.1M123.2 151.8h7.6"/>
<path d="M158.7 146.7h2.6M171.4 146.7h45.7M184.1 144.2h5.1v5.1M204.4 146.7v10.2h2.6M229.8 151.8h10.2M82.5 172.1h-7.5v2.6M158.7 167v2.6"/>
</g>
<g fill="#008000" stroke="#008000" stroke-width=".21">
<circle cx="151.1" cy="65.5" r=".51"/>
<circle cx="75" cy="172.1" r=".51"/>
<circle cx="64.8" cy="73.1" r=".51"/>
<circle cx="90.2" cy="68" r=".51"/>
<circle cx="90.2" cy="73.1" r=".51"/>
<circle cx="47" cy="62.9" r=".51"/>
<circle cx="44.5" cy="154.3" r=".51"/>
<circle cx="141" cy="113.7" r=".51"/>
<circle cx="189.2" cy="144.2" r=".51"/>
<circle cx="34.3" cy="103.6" r=".51"/>
<circle cx="72.4" cy="103.6" r=".51"/>
<circle cx="82.5" cy="103.6" r=".51"/>
<circle cx="234.9" cy="88.3" r=".51"/>
<circle cx="90.2" cy="27.4" r=".51"/>
<circle cx="90.2" cy="40.1" r=".51"/>
<circle cx="102.9" cy="40.1" r=".51"/>
<circle cx="237.5" cy="60.4" r=".51"/>
<circle cx="82.5" cy="159.4" r=".51"/>
<circle cx="75" cy="159.4" r=".51"/>
<circle cx="212.1" cy="27.4" r=".51"/>
<circle cx="64.8" cy="55.3" r=".51"/>
<circle cx="120.6" cy="103.6" r=".51"/>
<circle cx="194.3" cy="123.9" r=".51"/>
<circle cx="207" cy="123.9" r=".51"/>
<circle cx="171.4" cy="146.7" r=".51"/>
<circle cx="204.4" cy="146.7" r=".51"/>
<circle cx="158.7" cy="156.9" r=".51"/>
<circle cx="189.2" cy="134" r=".51"/>
<circle cx="184.1" cy="134" r=".51"/>
</g>
<text font-size="7.2" fill="#800000" x="184.1" y="167.1">Antenna connections</text>
<g font-size="2.5" fill="#808080">
<text x="23.3" y="28.3">VGNSS/6.3B</text>
<text x="249.2" y="28.3">GPIO$52/18.2D</text>
<text x="19.8" y="35.9">ANT-GNSS-DC/6.3C</text>
<text x="172.2" y="38.4">1V8/8.1D</text>
<text x="91.4" y="46.4">U701</text>
<text x="44.7" y="50.2">GND</text>
<text x="125.7" y="52.8">50 ohm</text>
<text x="209.8" y="50.2">GND</text>
<text x="91.4" y="65.2">BGM1034N7</text>
<text x="249.2" y="61.3">GNSS-IN/6.3D</text>
<text x="148.8" y="70.6">GND</text>
<text x="44.7" y="75.6">GND</text>
<text x="138.7" y="75.6">GND</text>
<text x="199.6" y="75.6">GND</text>
<text x="219.9" y="75.6">GND</text>
<text x="230.1" y="75.6">GND</text>
<text x="240.3" y="75.6">GND</text>
<text x="164.8" y="81.6">GPIO$70/18.2D</text>
<text x="249.2" y="89.2">GSM-ANT-DRX/6.2D</text>
<text x="94.5" y="92.7">GND</text>
<text x="109.8" y="92.7">GND</text>
<text x="212.3" y="96">GND</text>
<text x="227.6" y="96">GND</text>
<text x="237.7" y="96">GND</text>
<text x="129" y="99.8">U703</text>
<text x="176.5" y="101">50 ohm</text>
<text x="249.2" y="104.5">GSM-ANT-TRX/6.3D</text>
<text x="148.6" y="111.2">CPL-WBF-00D3-WRONGPACK</text>
<text x="169.2" y="118.8">GND</text>
<text x="240.3" y="118.8">GND</text>
<text x="138.7" y="121.3">GND</text>
<text x="159.8" y="120.1">U704</text>
<text x="218.7" y="124.8">ADC1/18.2D</text>
<text x="26.9" y="126.4">GND</text>
<text x="37.1" y="126.4">GND</text>
<text x="47.3" y="126.4">GND</text>
<text x="57.4" y="126.4">GND</text>
<text x="70.1" y="126.4">GND</text>
<text x="80.3" y="126.4">GND</text>
<text x="95.5" y="126.4">GND</text>
<text x="110.7" y="126.4">GND</text>
<text x="132.3" y="129.9">N$229/18.2D</text>
<text x="241.5" y="134.9">2V7/18.3D</text>
<text x="136.9" y="142.9">U705</text>
<text x="151.4" y="139.1">GND</text>
<text x="160" y="139.4">LMV221SD-WRONGPACK</text>
<text x="192" y="139.1">GND</text>
<text x="50.6" y="145.5">U706</text>
<text x="218.7" y="147.6">ADC2/18.2D</text>
<text x="79" y="155.2">GPIO$110/18.2D</text>
<text x="79" y="150.2">ADC$114/18.2D</text>
<text x="108.3" y="152.7">N$19/18.2D</text>
<text x="186.9" y="154.4">GND</text>
<text x="217.2" y="153.3">U707</text>
<text x="241.5" y="152.7">GPIO-COMPARATOR/18.2D</text>
<text x="89.2" y="160.3">3V3/8.1D</text>
<text x="128.5" y="162">GND</text>
<text x="169.2" y="159.4">GND</text>
<text x="217.2" y="156.9">Comparator</text>
<text x="50.8" y="164.8">LTC5508</text>
<text x="137.2" y="162.2">LMV221SD-WRONGPACK</text>
<text x="32" y="179.8">GND</text>
<text x="72.7" y="179.8">GND</text>
<text x="156.5" y="174.7">GND</text>
</g>
<g font-size="2.5" fill="#008000">
<text x="52.1" y="24.9">GPS LNA</text>
<text x="52.1" y="29.9">could operate from 1.8V?</text>
<text x="69.9" y="24.9">limit to 50mA</text>
<text x="115.6" y="45.2">+ Antenna switch for ext. Ant (like GTA04A5?)</text>
<text x="72.4" y="88.3">tbd.</text>
<text x="24.1" y="98.5">Ant connector</text>
<text x="49.5" y="98.5">optional</text>
<text x="232.4" y="131.5">to be provided by...</text>
</g>
<g font-size="2.5" fill="#800000">
<text x="270.5" y="187.4">V2b</text>
<text x="19.1" y="192.4">(c) 2014 Golden Delicious Computers GmbH&amp;Co. KG. Licensed under CC-BY-SA.</text>
</g>
<g font-size="2.1" fill="#808080">
<text x="74.6" y="45.4" transform="rotate(-90 74.6 45.4)">4</text>
<text x="84.7" y="45.4" transform="rotate(-90 84.7 45.4)">5</text>
<text x="89.8" y="45.4" transform="rotate(-90 89.8 45.4)">1</text>
<text x="75.7" y="53.1" transform="rotate(-90 75.7 53.1)">SO</text>
<text x="85.9" y="52.1" transform="rotate(-90 85.9 52.1)">AI</text>
<text x="66.3" y="55">3</text>
<text x="72.2" y="56.1">RFIN</text>
<text x="85.6" y="56.1">RFOUT</text>
<text x="97.6" y="55">6</text>
<text x="155.2" y="55">3</text>
<text x="161.1" y="56.1">B</text>
<text x="172.2" y="56.1">VDD</text>
<text x="181.4" y="55">6</text>
<text x="75.7" y="60.6" transform="rotate(-90 75.7 60.6)">PON</text>
<text x="90.9" y="60.6" transform="rotate(-90 90.9 60.6)">GND VCC</text>
<text x="155.2" y="60">2</text>
<text x="155.2" y="65.1">1</text>
<text x="161.1" y="61.2">GND</text>
<text x="175.3" y="61.2">X</text>
<text x="181.4" y="60">5</text>
<text x="181.4" y="65.1">4</text>
<text x="229.2" y="62.6">GND1</text>
<text x="233.4" y="60">SIG</text>
<text x="239.8" y="62.6">GND2</text>
<text x="74.6" y="66.5" transform="rotate(-90 74.6 66.5)">2</text>
<text x="89.8" y="66.5" transform="rotate(-90 89.8 66.5)">7</text>
<text x="161.1" y="66.2">A</text>
<text x="170.7" y="66.2">CONT</text>
<text x="230.9" y="88">SIG</text>
<text x="226.6" y="90.5">GND1</text>
<text x="237.3" y="90.5">GND2</text>
<text x="94.6" y="100.7">GN</text>
<text x="97.8" y="100.7">D2</text>
<text x="97.9" y="101.8">SHIELDSHIELD</text>
<text x="110.3" y="100.7">GN</text>
<text x="113.5" y="100.7">D1</text>
<text x="46.3" y="105.8">GND1</text>
<text x="50.6" y="103.2">SIG</text>
<text x="57" y="105.8">GND2</text>
<text x="94.6" y="105.8">GND4</text>
<text x="96" y="103.2">OUT</text>
<text x="97.9" y="106.9">SHIELDS</text>
<text x="103.5" y="104.3">INO</text>
<text x="106.6" y="106.9">HIELD</text>
<text x="110.3" y="103.2">IN</text>
<text x="110.3" y="105.8">GND3</text>
<text x="127.3" y="103.2">1</text>
<text x="148.4" y="103.2">3</text>
<text x="130.5" y="109.6" transform="rotate(-90 130.5 109.6)">6</text>
<text x="135.5" y="112.2" transform="rotate(-90 135.5 112.2)">5</text>
<text x="140.6" y="112.2" transform="rotate(-90 140.6 112.2)">4</text>
<text x="145.7" y="109.6" transform="rotate(-90 145.7 109.6)">2</text>
<text x="155.2" y="123.5">2</text>
<text x="161.1" y="124.6">RFIN</text>
<text x="168.3" y="124.6">VOUT</text>
<text x="178.9" y="123.5">6</text>
<text x="155.2" y="128.6">4</text>
<text x="161.1" y="129.7">EN</text>
<text x="169.9" y="129.7">REF</text>
<text x="178.9" y="128.6">5</text>
<text x="155.2" y="133.7">3</text>
<text x="161.1" y="134.8">GND</text>
<text x="169.7" y="134.8">VDD</text>
<text x="178.9" y="133.7">1</text>
<text x="46" y="148.9">6</text>
<text x="69.7" y="148.9">3</text>
<text x="132.4" y="146.4">2</text>
<text x="138.2" y="147.5">RFIN</text>
<text x="145.5" y="147.5">VOUT</text>
<text x="156" y="146.4">6</text>
<text x="46" y="154">2</text>
<text x="51.9" y="150">RFIN</text>
<text x="51.9" y="155.1">GND</text>
<text x="58.9" y="155.1">SHDN</text>
<text x="59.1" y="150">VOUT</text>
<text x="69.7" y="154">1</text>
<text x="132.4" y="151.5">4</text>
<text x="138.2" y="152.6">EN</text>
<text x="147.1" y="152.6">REF</text>
<text x="156" y="151.5">5</text>
<text x="46" y="159.1">5</text>
<text x="51.9" y="160.2">GND</text>
<text x="60.6" y="160.2">VCC</text>
<text x="69.7" y="159.1">4</text>
<text x="132.4" y="156.5">3</text>
<text x="138.2" y="157.7">GND</text>
<text x="146.8" y="157.7">VDD</text>
<text x="156" y="156.5">1</text>
</g>
<g font-size="1.8" fill="#808080">
<text x="33.3" y="55.8">GPS-ANT</text>
<text x="234.7" y="57.6">P-GNSS</text>
<text x="33.3" y="60.9">GPS-GND</text>
<text x="234.2" y="65.2">ANTENNA</text>
<text x="242.7" y="65.2">-PLUGU.FL</text>
<text x="232.1" y="85.5">P-DRX</text>
<text x="231.6" y="93.2">ANTENNA</text>
<text x="240.1" y="93.2">-PLUGU.FL</text>
<text x="51.8" y="100.8">P-INT701</text>
<text x="29.6" y="112">WWAN</text>
<text x="51.3" y="108.4">ANTENNA</text>
<text x="59.8" y="108.4">-PLUGU.FL</text>
<text x="19.5" y="117">WWANWWAN-GND702</text>
<text x="25.2" y="117">-GND701</text>
</g>
<g font-size="1.4" fill="#808080">
<text x="204.7" y="27.9">0402</text>
<text x="47.5" y="40.9" transform="rotate(-90 47.5 40.9)">0402</text>
<text x="212.6" y="38.4" transform="rotate(-90 212.6 38.4)">0402</text>
<text x="101.8" y="49.5">0402</text>
<text x="217.4" y="88.8">0402</text>
<text x="76.7" y="94.5" transform="rotate(-90 76.7 94.5)">0402</text>
<text x="76.6" y="104.1">0402</text>
<text x="119.6" y="115.5">0402</text>
<text x="186.9" y="124.4">0402</text>
<text x="192.3" y="130.7">0402</text>
<text x="182.1" y="140.9">0402</text>
<text x="187.2" y="140.9">0402</text>
<text x="164.1" y="147.2">0402</text>
<text x="169.4" y="151.1">0402</text>
<text x="211.3" y="153.8" transform="rotate(-90 211.3 153.8)">0402</text>
<text x="211.3" y="158.9" transform="rotate(-90 211.3 158.9)">0402</text>
<text x="156.7" y="163.8">0402</text>
<text x="72.9" y="168.8">0402</text>
<text x="80.5" y="168.8">0402</text>
</g>
<g font-size="1.1" fill="#800000">
<text x="161.7" y="57.7">C=1</text>
<text x="161.7" y="63.7">C=0</text>
</g>
</svg>
